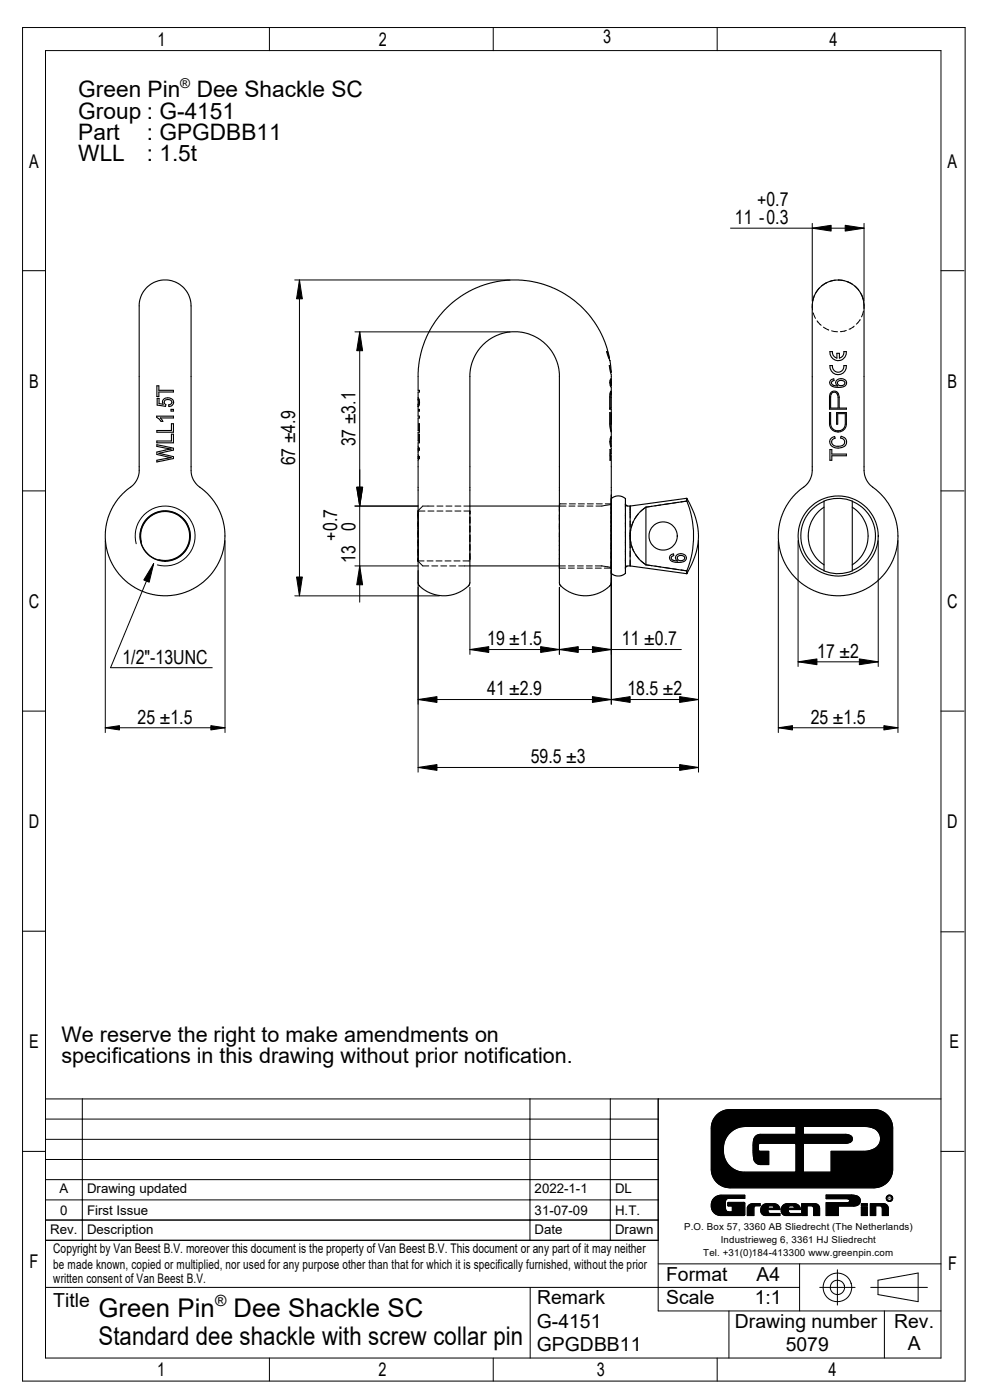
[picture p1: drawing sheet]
<svg xmlns="http://www.w3.org/2000/svg" width="210mm" height="297mm" viewBox="0 0 210 297" stroke-linecap="round" stroke-linejoin="round" font-family="sans-serif">
<g fill="none" stroke="#000" stroke-width=".21">
<path d="M4.8 5.8h199.9v287.2h-199.9zM9.7 10.7h189.9v277.4h-189.9zM57.1 5.8v4.9M104.6 5.8v4.9M152.1 5.8v4.9M4.8 57.4h4.9M62.5 59.4h45.7M63.5 59.4v67M155 48.4h28.3M172.3 47.4v16.5M175.3 60l-1 .6M177.2 59.4l-1.3 .3"/>
<path d="M177.8 59.4l1.3 .1M179.7 59.7l1.1 .6M183.3 47.4v16.5M199.6 57.4h4.9M75.3 70.4h32.9M76.3 70.4v57.3M172.3 64.5l.1 1.2M172.5 66.4l.5 1.1M172.8 62.7l-.4 1.2M173.3 68.1l.9 .9M173.8 61.1l-.7 1M174.7 69.4l1.1 .6"/>
<path d="M176.4 70.2l1.3 .2M179.5 70.1l-1.2 .3M181.2 69.2l-1.1 .6M181.3 60.7l.9 .9M182.5 67.8l-.8 1M182.5 62.1l.6 1.4M183.2 66l-.4 1.2M183.2 64.1l.1 1.3M4.8 104.1h4.9M22.3 114.7v40.7M28.9 115.4a6.3 6.3 0 0 1 5.6-8 6.3 6.3 0 0 1 6.9 6.9 6.3 6.3 0 0 1-8 5.5M30 115.1a5.2 5.2 0 0 1 4.6-6.6 5.2 5.2 0 0 1 5.6 5.6 5.2 5.2 0 0 1-6.5 4.6"/>
<path d="M32.6 119.6l-9.1 22h21.5M47.7 114.7v40.7M75.3 107.4h13.4M88.7 119h1.3M90.1 108.4h-1.4v10.7l1 1h1.3M90.6 119h1.3M90.8 108.4h1.3M92.1 107.4h-2.4l-1 1M92.5 119h1.3M92.7 107.4h1.3M92.7 108.4h1.3M94.4 119h1.3"/>
<path d="M94.6 107.4h1.3M94.6 108.4h1.3M96.3 119h1.3M96.5 107.4h1.3M96.5 108.4h1.3M98.2 119h1.5M98.4 108.4h1.3v.7M98.4 107.4h1.3M99.7 109.7v1.3M99.7 111.6v1.3M99.7 113.5v1.5M99.7 115.4v1.5"/>
<path d="M99.7 117.3v1.5M118.7 107v1.7M118.7 108.9v1.7M118.7 110.8v1.7M118.7 112.7v7.8h1.2M118.7 107.4h1.4M118.7 106.9h1.4M120.7 107.4h1.3M120.8 106.9h1.2M122.6 107.4h1.3M122.7 106.9h1.3M124.5 107.4h1.3"/>
<path d="M124.6 106.9h1.3M126.5 106.9h1.3M128.4 106.9h1.3M129.7 105v44.4M129.7 106.8l-.2 .3-1.8 .3h-1.3M132.7 105.8v15.8M133.7 107.4v2.5M133.7 110.5v1.3M133.7 112.4v3.8M133.7 116.9v1.3M133.7 118.8v1.3M133.7 114l.1 1.2"/>
<path d="M133.8 112.4l-.1 1.3M134 115.8l.5 1.2M134.3 110.6l-.4 1.2M134.8 117.6l.8 1M135.4 109l-.8 1.1M136 119a3.1 3.1 0 0 0 2.3 1M136.8 107.7l-1 .9M138.3 107.4l-1.3 .2M140.1 107.1l-1.2 .2M142 106.8l-1.2 .2M143.9 106.6l-1.2 .1M145.7 105.7v.6l-1.3 .2"/>
<path d="M148.2 114.7v49.1M165.1 114.7v40.7M169.3 114.7v26.7M186.3 114.7v26.7M190.5 114.7v40.7M199.6 104.1h4.9M62.5 126.4h30.7M75.3 120.1h13.4M88.7 121.1v42.7M91.6 120.1h1.3M93.5 120.1h1.3M95.4 120.1h1.3"/>
<path d="M97.3 120.1h2.4M99.7 124.6v14.2M99.7 137.8h44.8M118.7 124.6v14.2M118.7 120.1h1.2M120.6 120.1h1.2M120.6 120.5h1.2M122.5 120.1h1.2M122.5 120.5h1.2M124.4 120.1h1.2M124.4 120.5h1.2M126.3 120.1h1.4l1.9 .3"/>
<path d="M126.3 120.5h1.3M128.2 120.5h1.5M129.6 120.4h.1M129.6 120.4l.1 .2M138.9 120.1l1.2 .2M140.8 120.4l1.2 .2M142.7 120.6l1.2 .2M144.4 120.9l1.3 .2M145.7 121.1v.6M4.8 150.9h4.9M22.3 154.4h25.4M88.7 148.4h59.5"/>
<path d="M165.1 154.4h25.4M169.3 140.4h17M199.6 150.9h4.9M88.7 162.8h59.5M4.8 197.5h4.9M199.6 197.7h4.9M9.7 233.1h189.9M9.7 237.4h129.9M17.5 233.1v30M112.4 233.1v30M129.5 233.1v30M139.6 233.1v45h60"/>
<path d="M152 236.5a4 4 0 0 1 2.8-1.1h30.6a3.9 3.9 0 0 1 4 3.9v8.7a3.9 3.9 0 0 1-4 4h-30.6a4 4 0 0 1-3.9-4v-8.7a3.9 3.9 0 0 1 1.1-2.8zM170.4 239h13.3a2.63 2.63 0 0 1 2.6 1.2 2.63 2.63 0 0 1-.1 2.9 4.2 4.2 0 0 1-3 1.1h-6.9v4.5h-5.9v-6.2h9.4a.92 .92 0 0 0 1-.9 .92 .92 0 0 0-1-.9l-9.4-.1zM4.8 244.3h4.9M9.7 241.7h129.9M9.7 246h129.9M9.7 250.3h129.9M9.7 254.6h129.9M9.7 258.8h129.9M151.5 254.2l.6-.5 .8-.1h5.1v.6h-3.5a.91 .91 0 0 0-.6 1.1v.5a1.1 1.1 0 0 0 .7 1.3h.7v-1.3h-.9l.1-.7 3.5 .1-.1 2.6-5 .1a2.16 2.16 0 0 1-1.9-1.4 2.16 2.16 0 0 1 .5-2.3zM154.6 240.6a4.6 4.6 0 0 1 3.5-1.6h10.7v1.6h-7.6a1.83 1.83 0 0 0-1.5 2.3l.1 2a1.74 1.74 0 0 0 1.5 2.2h1.8v-2.9h-2.1l-.1-.2v-1.2l.2-.2 7.7 .1v5.9l-10.9 .1a4.6 4.6 0 0 1-4.4-5.7 4.4 4.4 0 0 1 1.1-2.4zM158.8 255.7l.6-.3h1.8v.4h-.9l-.3 .2-.1 1.9h-1.4v-1.7zM161.7 255.7l.7-.3h1.8a1.23 1.23 0 0 1 1.2 1.2h-2.5v.5l.3 .3h2.2v.5h-3.1a1.23 1.23 0 0 1-1-.9 1.23 1.23 0 0 1 .4-1.3z"/>
<path d="M163 255.9l1-.1 .2 .5h-1.3zM166.1 255.7l.6-.3h1.9a1.23 1.23 0 0 1 1.2 1.2h-2.6l.1 .5 .2 .3h2.3v.5h-3.1a1.23 1.23 0 0 1-1-.9 1.23 1.23 0 0 1 .4-1.3zM167.3 255.9l1-.1 .2 .5h-1.3zM170.1 255.4h2.8a.98 .98 0 0 1 1 .9v1.6h-1.3l-.1-1.9-.4-.2h-.9v2.1h-1.1zM175.2 253.5l5.9 .1a1.15 1.15 0 0 1 1.3 .8 1.15 1.15 0 0 1-.8 1.4l-3.8 .1v2h-2.6v-2.8h4.4a.46 .46 0 0 0 .7-.4 .46 .46 0 0 0-.7-.4h-4.4zM182.7 255.4h1.3v.4h-1.3zM182.7 256h1.3v1.9h-1.3zM184.6 255.4h2.9a1.01 1.01 0 0 1 .9 .9v1.6h-1.2l-.2-1.9-.3-.2h-.9v2.1h-1.2zM199.6 244.3h4.9M9.7 273.1h159.9M9.7 263.1h129.9M112.5 273.1v15"/>
<path d="M139.6 268.1h60M154.6 278.1v10M169.6 268.1v10M173.9 273.1h7.5M177.6 269.4v7.5M184.7 273.1h12M186.2 271.6l8.6-1.5v6l-8.6-1.5zM187.6 278.1v10M57.1 288.1v4.9M104.6 288.1v4.9M152.1 288.1v4.9"/>
<circle cx="188.7" cy="254.2" r=".55"/>
<circle cx="188.7" cy="254.2" r=".68"/>
<circle cx="177.6" cy="273.1" r="3"/>
<circle cx="177.6" cy="273.1" r="1.52"/>
</g>
<g fill="#000" stroke="#000" stroke-width=".21">
<path d="M63.5 59.4l.6 4h-1.2zM172.3 48.4l4-.6v1.2zM179.3 47.8l4 .6-4 .6zM76.3 70.4l.6 4h-1.2zM32.6 119.6l-1 3.9-1.1-.5zM75.7 103.4h1.2l-.6 4zM62.9 122.4h1.2l-.6 4zM76.3 120.1l.6 4h-1.2zM99.7 137.8l4-.6v1.2zM114.7 137.2l4 .6-4 .6zM118.7 137.8l4-.6v1.2zM125.7 137.2l4 .6-4 .6z"/>
<path d="M22.3 154.4l3-.5v1zM44.7 153.9l3 .5-3 .5zM88.7 148.4l4-.6v1.2zM125.7 147.8l4 .6-4 .6zM129.7 148.4l4-.6v1.2zM144.2 147.8l4 .6-4 .6zM165.1 154.4l3-.5v1zM169.3 140.4l4-.6v1.2zM182.3 139.8l4 .6-4 .6zM187.5 153.9l3 .5-3 .5zM88.7 162.8l4-.6v1.2zM144.2 162.2l4 .6-4 .6z"/>
<path d="M170.4 239h13.5l1.4 .3 .9 .8a2.56 2.56 0 0 1-1.9 4l-8 .1v4.5h-5.9v-6.2h9.2l.9-.2 .3-.6-.2-.7-1.1-.4h-9.1zM152.2 236.4a3.9 3.9 0 0 0-1.3 2.9v8.7a4 4 0 0 0 3.9 4h30.6a4 4 0 0 0 4-4v-8.7a4 4 0 0 0-4-3.9h-30.6a4 4 0 0 0-2.6 1zM154.6 240.5a4.8 4.8 0 0 1 3.5-1.5h10.7v1.6l-7.9 .1-.9 .6-.3 1.4 .2 3.2 .3 .7 .9 .5h2v-2.9h-2.1l-.1-.2 .1-1.4h7.7l.1 5.9-.1 .2h-10.8a4.5 4.5 0 0 1-4.4-4.5v-.6a4.5 4.5 0 0 1 1.1-3.1z" fill-rule="evenodd"/>
<path d="M151.4 254.3l.5-.5 .7-.2h5.4v.6h-3.6l-.4 .3-.1 .6v1.6l.2 .2 .5 .2h.7v-1.3h-.9v-.7h3.5v2.7l-5.1 .1-.8-.2-.7-.6-.4-1v-1z" fill-rule="evenodd"/>
<path d="M158.8 255.7l.7-.3h1.7v.4h-1l-.2 .2-.1 1.9h-1.4v-1.7z" fill-rule="evenodd"/>
<path d="M163 255.9l.1-.1h.9l.2 .5h-1.3zM161.9 255.6l-.5 .7v.7l.2 .5 .3 .3 3.5 .1v-.5h-2.1l-.4-.3v-.5h2.5l-.2-.7-.4-.4-.5-.1h-1.8z" fill-rule="evenodd"/>
<path d="M167.3 255.9l1-.1 .2 .5h-1.3zM166.2 255.6l-.4 .5-.1 .9 .2 .5 .3 .3 3.6 .1v-.5h-2.2l-.4-.4v-.4h2.6l-.1-.4-.4-.6-.7-.2h-1.7z" fill-rule="evenodd"/>
<path d="M170.1 255.4l3.2 .1 .5 .6 .1 1.8h-1.3v-1.6l-.4-.5h-1v2.1h-1.1z" fill-rule="evenodd"/>
<path d="M175.2 253.5l6.1 .1 1 .4 .2 .9-.3 .6-.7 .3-3.7 .1v2h-2.6v-2.8h4.6l.5-.3-.1-.3-.5-.2h-4.5z" fill-rule="evenodd"/>
<path d="M182.7 255.4h1.3v.4h-1.3z" fill-rule="evenodd"/>
<path d="M182.7 256h1.3v1.9h-1.3z" fill-rule="evenodd"/>
<path d="M184.6 255.4h3.3l.5 .6v1.9h-1.2v-1.6l-.4-.5h-1v2.1h-1.2z" fill-rule="evenodd"/>
<path d="M188.1 254.2a.55 .55 0 0 1 1.1 0 .55 .55 0 0 1-1.1 0zM188 254.2a.7 .7 0 0 0 1.4 0 .7 .7 0 0 0-1.4 0z" fill-rule="evenodd"/>
</g>
<g fill="none" stroke="#000" stroke-width=".23">
<path d="M31 61.1l1.3-1 1.4-.6 .8-.1 1.9 .1 1.3 .6 1.1 .8 1 1.3 .6 1.3 .1 1.4v34.9a5.4 5.4 0 0 0 2.7 4.2l1.5 1.5 1 1.3 .7 1.3 .9 2.2 .4 2.2v1.6l-.2 1.7-.4 1.8-.8 1.9-1 1.6-2.2 2.4-1.5 1.1-1.7 .8-2.2 .7-2.2 .3-1.8-.1-1.7-.3-2.1-.7-1.2-.6-1.9-1.4-1.6-1.5-1-1.5-.9-1.7-.6-1.8-.3-2v-2l.3-2.1 .7-2.1 .6-1.3 1.4-1.9 1.4-1.4a5.5 5.5 0 0 0 2.7-4.2v-35.4l.5-1.9zM129.1 76h.2M129.3 76l-.7-2.5-.7-1.9-1.7-3.1-2.5-3.1-2.9-2.4-1.7-1.1-2.3-1-3.9-1.2-2.2-.3h-2.3l-3.2 .4-2.4 .6-1.9 .7-3.1 1.7-3.1 2.6-2.4 2.9-1.9 3.2-1.2 3.6-.5 3.2v4.5h.3v.4h-.3v1.3M129.3 76l-.5-1.4h-.1l.7 1.9 .2 2.5M129.5 79h.1M129.6 79l-.2-1.4h-.2l.5 1.9v2.4M176 77.6h.6a1.23 1.23 0 0 0 1.2 1.4 1.23 1.23 0 0 0 1.2-1.4h.5a1.74 1.74 0 0 1-1.7 1.9 1.74 1.74 0 0 1-1.8-1.9zM176 74.6h.6a1.25 1.25 0 0 0 .9 1.4v-1h.6v1a1.22 1.22 0 0 0 .9-1.4h.5a1.75 1.75 0 0 1-1.7 1.9 1.75 1.75 0 0 1-1.8-1.9zM33.2 88.3h3.6v.4h-2.8l.5 .7h-.4l-.9-.9zM33.3 93.6h3.1v-1.5h.4v1.8h-3.5zM33.3 94.3l3.5 .8v.4l-3.1 .7 3.1 .7v.4l-3.5 .7v-.4l3-.5-3-.7v-.5l3-.6-3-.6zM33.3 81.9h.4v.9h3.1v.4h-3.1v.9h-.4z"/>
<path d="M33.3 91.3h3.1v-1.4h.4v1.8h-3.5zM33.3 84.5h.4v1.1l.9 .2a.98 .98 0 0 1 .1-1.2 .98 .98 0 0 1 1.2-.2 .92 .92 0 0 1 .9 1 .92 .92 0 0 1-1 .9v-.4a.56 .56 0 0 0 .6-.4 .56 .56 0 0 0-.4-.7h-.4a.58 .58 0 0 0-.7 .3 .58 .58 0 0 0 .3 .7l-.1 .4-1.8-.3zM36.3 86.8h.5v.4h-.5zM88.7 84.8v-.4l.3 .9M88.7 95.5l.1 .2M88.7 95v.5M88.7 96.8v.5M88.7 84.8v3.5h.3v.4h-.3v2.6h.1M88.7 84.8l.2 .5M88.7 97l.1 .1M88.7 84.8h.2M88.7 97h.3"/>
<path d="M88.7 94.9l.1 .4M88.7 96.6v.4M88.7 85.9h.2M88.8 86.8h.2v.4h-.2zM88.8 93.6v-1.5h.2v1.8h-.3v.9l.3 .3v.4l-.3 .3v.8l.3 .3v.4l-.3 .3v26.2l.2 .4 .8 .7 2.1 1.1 2 .4 1.8-.1 1.1-.4 1.3-.6 1.4-1 .3-.6v-44.4l.5-2.5 1.1-2.3 1.6-1.8 2-1.3 2.2-.8 2.6-.2 2.3 .4 2.3 1 1.8 1.5 .9 1.2 .8 1.4 .6 1.5 .3 1.9v44.5l.3 .5M88.8 91.3v-1.4h.2v1.8h-.3v1.9h.1M88.8 95.3l-.1 .2M88.8 97.1v.4M88.8 91.3h.2M88.8 93.6h.2M88.8 95.3h.2M88.8 97.1h.2"/>
<path d="M88.9 85.3l-.2 .6M88.9 85.3h.1M89 88.6l-.1 .1M89 85.3l-.3 1v-.4M129.3 86.6h.1M129.4 93.7l.3 1.4v1.2h-.2M129.4 93.7h.1M129.4 81.2h.1M129.4 86.6v.2M129.4 80.9h.1M129.4 96.3h.1M129.4 96.7h.1"/>
<path d="M129.4 80.7h.2M129.4 81.7h.2M129.5 81.2l.1 .5M129.5 83.2h.1M129.5 93h.1M129.5 96.7h.2l-.1 27.3-1.2 1.1-1.2 .6-1.3 .5-1.3 .2-1.5-.1-1.3-.3-1.5-.7-1.3-1M129.5 93.7l.2 1M129.5 96.3l-.1-.9v2.2l.1-.9M129.5 81.9h.2M129.5 80.9v.3M129.5 94.7h.2M129.6 81.7l.1 .2"/>
<path d="M129.6 83.2l.1 3.4h-.3v-2.7zM129.6 80.7l-.1 .2M129.6 80.7v-.3a1.77 1.77 0 0 0 .1 1.8v1.2M129.6 93l-.1 .7M129.6 93v-.4l-.2 1.1M129.7 91.4v.2M129.7 87.5h.1M129.7 90h.1M129.7 91.4h.1M129.7 91.4l-.2-1-.2-2.9 .1 2.8 .3 1.3M129.7 91.6h.1M129.7 83.8l-.1-.8-.3 1.2v2.6h.4v4.6"/>
<path d="M129.7 80.9v.7zM129.7 91.6v3.1M129.7 87.8h.1M176 87.5h.2v2.4a1.56 1.56 0 0 0 1.5 1.5 1.56 1.56 0 0 0 1.6-1.4v-2.2h-1.6v2.2h-.2v-2.5h2v2.5a1.79 1.79 0 0 1-1.8 1.6 1.79 1.79 0 0 1-1.7-1.7zM176 95.4h.4v.9h3.1v.4h-3.1v.9h-.4zM176.2 80.6l.7-.2v.3a.51 .51 0 0 0-.5 .5 .51 .51 0 0 0 .3 .5l1 .2a.85 .85 0 0 1-.4-1.1 .85 .85 0 0 1 1.1-.5 .95 .95 0 0 1 1.2 1 .95 .95 0 0 1-1.2 .9h-.5a1.43 1.43 0 0 1-1.9-1.1zM176.2 93l.8-.4 .1 .4a.87 .87 0 0 0-.7 1 .87 .87 0 0 0 1 .7 1.26 1.26 0 0 0 1.8-1 .87 .87 0 0 0-.9-.8l.1-.3a1.23 1.23 0 0 1 1.2 1.3 1.23 1.23 0 0 1-1.4 1.1 1.48 1.48 0 0 1-1.7-.3 1.48 1.48 0 0 1-.3-1.7zM176.2 83.3a.96 .96 0 0 1 1.6 .2l.2 .6v2.5h1.5v.2h-3.5v-2.9zM176.4 83.4l.7-.2 .5 .4 .2 .7v2.3h-1.6v-2.7zM177.7 80.9a.82 .82 0 0 1 .9-.2 .82 .82 0 0 1 .6 .7 .76 .76 0 0 1-1 .5 .76 .76 0 0 1-.5-1zM183.3 99.8l-.1-35.6-.4-1.5-1.1-1.7-1.7-1.2-1.7-.4-1.9 .2-1.9 .9-1.4 1.6-.7 2-.1 35.7a5.2 5.2 0 0 1-2.7 4.2l-1.5 1.4-1.3 1.9-.6 1.3-.7 2.1-.4 2.1v2l.4 2 .6 1.8 .8 1.7 1.1 1.5 1.5 1.5 1.9 1.4 1.3 .6 2.1 .7 1.6 .3 1.9 .1 2.2-.3 2.2-.7 1.7-.8 1.5-1.1 2.2-2.4 1-1.6 .8-1.9 .4-1.8 .2-1.7-.2-2.4-.4-1.8-.8-1.9-1.1-1.8-1.5-1.7-1.3-1.1a4.4 4.4 0 0 1-1.9-3.6M99.7 107.4h19"/>
<path d="M129.7 105.8l.4-.3 .9-.3 .9 .1 .8 .5v15.8l-1.2 .6-.9-.1-.9-.5M132.7 106.9l.2 .4 .8 .1M133.7 107.4v6.3M133.7 113.7v6.4M133.7 113.7a7.3 7.3 0 0 0 3.3 6.1M137 107.6a7.3 7.3 0 0 0-3.3 6.1M137 119.8l8.7 1.3M137 107.6v12.2M142.3 117.7l.6-.2v.4l-.4 .1-.1 .5a1.36 1.36 0 0 0 1.3 .5 .85 .85 0 0 1-.4-1.1 .85 .85 0 0 1 1.1-.4 .9 .9 0 0 1 1.2 .5 .9 .9 0 0 1-.6 1.2l-1.1 .1a1.45 1.45 0 0 1-1.9-1zM143.7 118.2a.91 .91 0 0 1 1.5 .2 .78 .78 0 0 1-.8 .6 .78 .78 0 0 1-.7-.8zM145.7 106.3v-.6a14 14 0 0 1 2.1 10.7 18.4 18.4 0 0 1-2.1 5.3M145.7 106.3l-8.7 1.3"/>
<path d="M145.7 106.3a19.7 19.7 0 0 1 0 14.8M145.7 105.7l-12 1.7M174.8 106.3a8 8 0 0 1 6 0v14.8a7.9 7.9 0 0 1-6 0zM174.8 107.6a7.3 7.3 0 0 0 0 12.2M174.8 106.4l-1.9 1-1.6 1.7-1.1 2.2-.3 2.4 .3 2.3 1 2.2 1.7 1.7 1.9 1.1M180.8 107.6a7.2 7.2 0 0 1 0 12.2M180.8 106.4l1.9 1.1 1.6 1.7 1.1 2.2 .3 2.3-.4 2.4-1 2.2-1.7 1.7-1.8 1M99.7 120.1h19M133.7 120.1h-.8l-.2 .5M133.7 120.1l12 1.6M145.7 121.1v.6"/>
<circle cx="35" cy="113.7" r="5.4"/>
<circle cx="35" cy="113.7" r="5.3"/>
<circle cx="140.7" cy="113.7" r="3"/>
<circle cx="177.8" cy="113.7" r="8.5"/>
</g>
<g font-size="5.5">
<text x="20.9" y="279.3">Green Pin</text>
<text x="49.5" y="279.3">Dee Shackle SC</text>
<text x="20.9" y="285.4">Standard dee shackle with screw collar pin</text>
</g>
<g font-size="4.8">
<text x="16.6" y="20.7">Green Pin</text>
<text x="41.7" y="20.7">Dee Shackle SC</text>
<text x="16.6" y="25.2">Group : G-4151</text>
<text x="16.6" y="29.7">Part</text>
<text x="31.2" y="29.7">: GPGDBB11</text>
<text x="16.6" y="34.2">WLL</text>
<text x="31.2" y="34.2">: 1.5t</text>
</g>
<g font-size="4.6">
<text x="13" y="221">We reserve the right to make amendments on</text>
<text x="13" y="225.6">specifications in this drawing without prior notification.</text>
</g>
<g font-size="4.1">
<text x="155.9" y="47.5">11 -0.3</text>
<text x="160.6" y="43.7">+0.7</text>
<text x="75.4" y="94.7" transform="rotate(-90 75.4 94.7)">37 ±3.1</text>
<text x="62.6" y="98.7" transform="rotate(-90 62.6 98.7)">67 ±4.9</text>
<text x="75.4" y="112.7" transform="rotate(-90 75.4 112.7)">0</text>
<text x="71.5" y="114.7" transform="rotate(-90 71.5 114.7)">+0.7</text>
<text x="75.4" y="119.4" transform="rotate(-90 75.4 119.4)">13</text>
<text x="103.3" y="136.9">19 ±1.5</text>
<text x="131.9" y="136.9">11 ±0.7</text>
<text x="26" y="140.8">1/2&quot;-13UNC</text>
<text x="173.4" y="139.5">17 ±2</text>
<text x="103.3" y="147.5">41 ±2.9</text>
<text x="133.1" y="147.5">18.5 ±2</text>
<text x="29.2" y="153.5">25 ±1.5</text>
<text x="172" y="153.5">25 ±1.5</text>
<text x="112.6" y="161.9">59.5 ±3</text>
<text x="141.3" y="271.8">Format</text>
<text x="160.4" y="271.8">A4</text>
<text x="11.3" y="277.3">Title</text>
<text x="113.9" y="281.7">G-4151</text>
<text x="113.9" y="276.7">Remark</text>
<text x="141.3" y="276.7">Scale</text>
<text x="155.9" y="281.7">Drawing number</text>
<text x="160.1" y="276.7">1:1</text>
<text x="189.7" y="281.7">Rev.</text>
<text x="113.9" y="286.6">GPGDBB11</text>
<text x="166.7" y="286.6">5079</text>
<text x="192.6" y="286.5">A</text>
</g>
<g font-size="4">
<text x="33.4" y="9.7">1</text>
<text x="80.4" y="9.7">2</text>
<text x="127.9" y="9.2">3</text>
<text x="176" y="9.7">4</text>
<text x="6.2" y="35.5">A</text>
<text x="201" y="35.5">A</text>
<text x="6.2" y="82.2">B</text>
<text x="201" y="82.2">B</text>
<text x="6.1" y="128.9">C</text>
<text x="200.9" y="128.9">C</text>
<text x="6.1" y="175.6">D</text>
<text x="200.9" y="175.6">D</text>
<text x="6.2" y="222.4">E</text>
<text x="201.4" y="222.3">E</text>
<text x="6.3" y="269.1">F</text>
<text x="201.1" y="269.5">F</text>
<text x="33.3" y="291.9">1</text>
<text x="80.3" y="291.9">2</text>
<text x="126.6" y="291.9">3</text>
<text x="175.8" y="291.9">4</text>
</g>
<text font-size="3.3" x="45.6" y="277">®</text>
<text font-size="2.9" x="38.2" y="18.7">®</text>
<g font-size="2.8">
<text x="12.6" y="253.2">A</text>
<text x="12.8" y="257.7">0</text>
<text x="18.5" y="253.2">Drawing updated</text>
<text x="18.5" y="257.7">First Issue</text>
<text x="113.4" y="253.2">2022-1-1</text>
<text x="113.4" y="257.7">31-07-09</text>
<text x="130.5" y="253.2">DL</text>
<text x="130.5" y="257.7">H.T.</text>
<text x="10.7" y="261.7">Rev.</text>
<text x="18.5" y="261.7">Description</text>
<text x="113.4" y="261.7">Date</text>
<text x="130.5" y="261.7">Drawn</text>
<text x="11.3" y="269.1">be made known, copied or multiplied, nor used for any purpose other than that for which it is specifically furnished, without the prior</text>
<text x="11.3" y="265.9">Copyright by Van Beest B.V. moreover this document is the property of Van Beest B.V. This document or any part of it may neither</text>
<text x="11.3" y="272.3">written consent of Van Beest B.V.</text>
</g>
<g font-size="2">
<text x="145.1" y="260.9">P.O. Box 57, 3360 AB Sliedrecht (The Netherlands)</text>
<text x="152.9" y="263.7">Industrieweg 6, 3361 HJ Sliedrecht</text>
<text x="149.2" y="266.4">Tel. +31(0)184-413300 www.greenpin.com</text>
</g>
<text font-size="1" x="188.4" y="254.5">R</text>
</svg>
